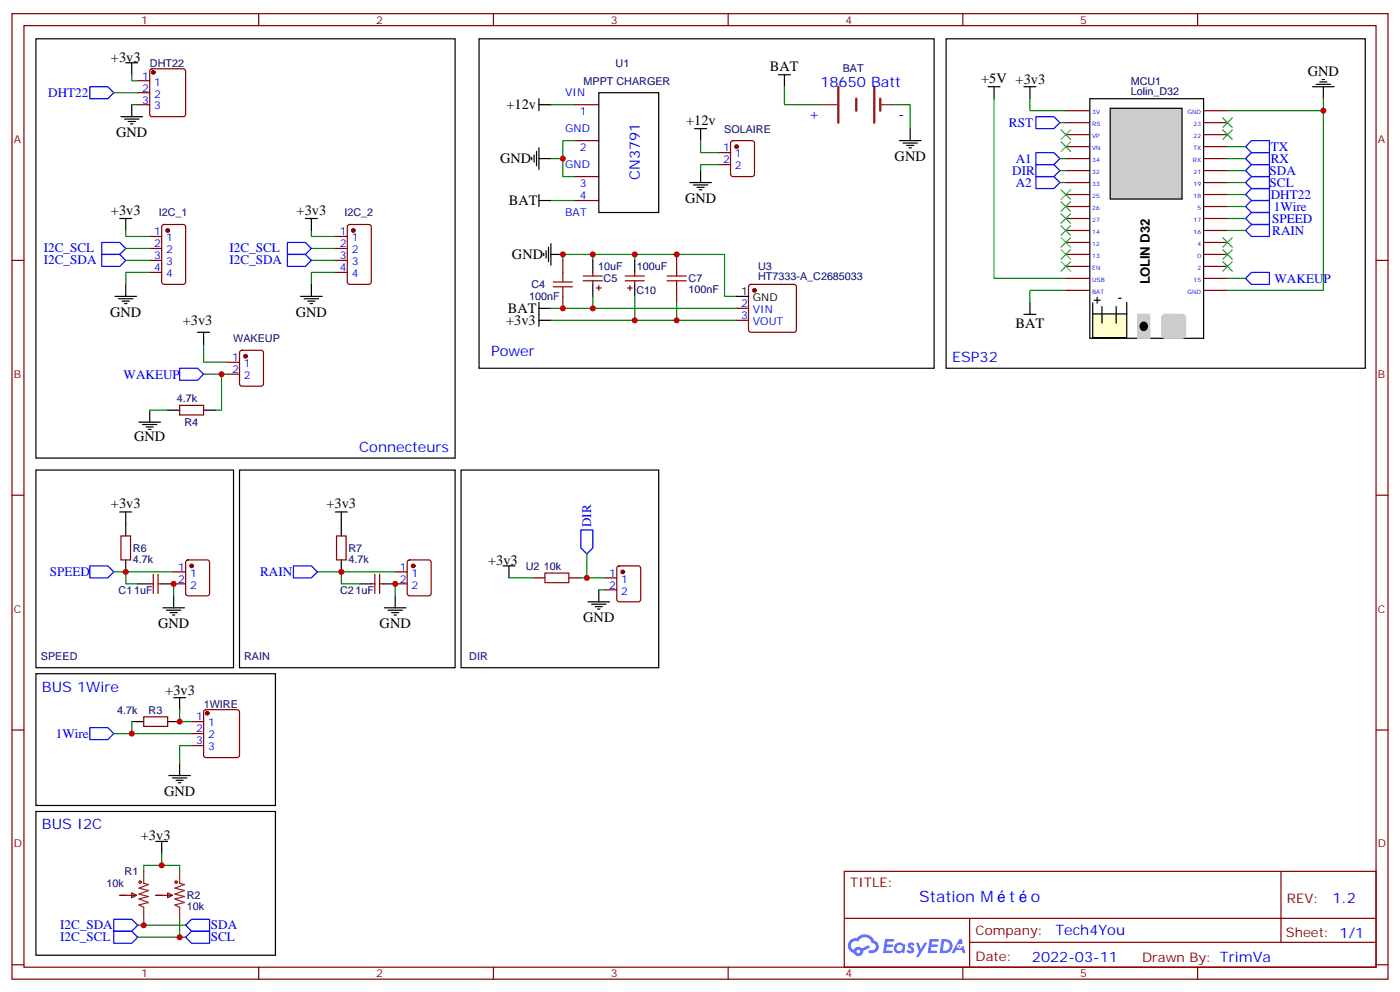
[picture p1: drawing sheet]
<svg xmlns="http://www.w3.org/2000/svg" width="412mm" height="292mm" viewBox="0 0 412 292" stroke-linecap="round" stroke-linejoin="round" font-family="sans-serif">
<g fill="none" stroke="#870000" stroke-width=".35">
<path d="M3.5 4h405.4v284.4h-405.4zM7.1 7.5h398.2v277.3h-398.2zM76.2 4v3.5M145.3 4v3.5M214.5 4v3.5M283.6 4v3.5M352.8 4v3.5M3.5 76.7h3.6M405.3 76.7h3.6M3.5 145.8h3.6M405.3 145.8h3.6M3.5 215h3.6"/>
<path d="M405.3 215h3.6M248.7 256.6h156.6v28.2h-156.6zM377.3 256.6v20.9M248.7 270.5h156.5M285.6 277.5h119.6M285.6 270.5v14.1M3.5 284.1h3.6M76.2 284.8v3.6M145.3 284.8v3.6M214.5 284.8v3.6M283.6 284.8v3.6M352.8 284.8v3.6"/>
<path d="M405.3 284.1h3.6"/>
</g>
<g fill="#5487ff">
<path d="M267.7 277.8a1.22 1.22 0 0 1 1.7 .3l-.4 .5a.47 .47 0 0 0-.3-.4 .47 .47 0 0 0-.5 .2l.1 .2a1.14 1.14 0 0 1 .8 1.8 1.14 1.14 0 0 1-1.9 0l-.2-.2 .5-.5 .7 .4a.29 .29 0 0 0 .3-.3 .29 .29 0 0 0-.2-.3 1.04 1.04 0 0 1-.6-1.7z"/>
<path d="M260.7 276.5h2.4l.3 .2-.2 .5-1.8 .1-.1 .8h1.5l.3 .4-.3 .4h-1.6l-.2 1.1h1.7l.2 .3-.2 .3-2.6 .1z"/>
<path d="M273.8 276.5h2.4l.3 .2-.1 .5-1.8 .1-.2 .8h1.6l.3 .4-.4 .4h-1.6l-.1 1.1h1.7l.2 .3-.2 .3-2.6 .1z"/>
<path d="M282.6 276.5h.7l.3 1.3-.6 .3a.69 .69 0 0 0-1 .3 .69 .69 0 0 0 .4 1 .69 .69 0 0 0 .9-.7l.5-.2 .6 2.2h-.8l-.2-.9h-1.8l-.5 .9h-.8z"/>
<path d="M269.8 277.6h.8l.6 1.8 1.1-1.8h.9l-2.6 4.2h-.8l.9-1.5z"/>
<path d="M277.4 276.5l-.6 4.2h1.3a2.11 2.11 0 0 0 2.5-2.1 2.11 2.11 0 0 0-2.5-2.1zM278.1 277.3a1.39 1.39 0 0 1 1.7 1.4 1.39 1.39 0 0 1-1.8 1.3h-.3z"/>
<path d="M263.7 278.2a1.54 1.54 0 0 0-.1 2.1 1.54 1.54 0 0 0 2.2 .1l.6 .3 .3-2.3-.2-.3h-.4a1.49 1.49 0 0 0-2.4 .1zM264 279.2a.94 .94 0 0 1 1.8 0 .94 .94 0 0 1-1.8 0z"/>
<path d="M250.4 276.9a2.18 2.18 0 0 0 1.1 3.7 1.44 1.44 0 0 0 1.6 .9 1.44 1.44 0 0 0 1.2-1.4l2-1-.5-.8-1.9 1a1.47 1.47 0 0 0-2.4 .4 1.39 1.39 0 0 1-.7-1.9 1.39 1.39 0 0 1 2-.5 2.12 2.12 0 0 1 2.2-1.3 2.12 2.12 0 0 1 1.9 1.7 1.14 1.14 0 0 1 1.1 1.4 1.14 1.14 0 0 1-1.7 .7 .43 .43 0 0 0-.5 .4 .43 .43 0 0 0 .4 .5 1.98 1.98 0 0 0 2.5-1.2 1.98 1.98 0 0 0-1.2-2.6 3.1 3.1 0 0 0-5.3-.6l-.9 .1zM252.3 280.2a.55 .55 0 0 1 1.1 0 .55 .55 0 0 1-1.1 0z"/>
<circle cx="282.6" cy="278.6" r=".26"/>
</g>
<path d="M321 29.1h33.5v70.5h-33.5z" fill="none" stroke="#000" stroke-width=".35"/>
<g fill="#ccc" stroke="#ccc" stroke-width=".35">
<path d="M342.4 93l.9-.4h4.9l.6 .2 .4 .8v5l-.2 .6-.8 .4h-4.9l-.7-.2-.4-.8v-5z"/>
<path d="M335.1 92.6h3.6v7h-3.6z"/>
</g>
<path d="M336.3 95.1a1.14 1.14 0 0 1 1.7 1 1.14 1.14 0 0 1-1.7 1l-.5-1z" fill="#000" stroke="#000" stroke-width=".35"/>
<path d="M321.9 92.4h10v7h-10z" fill="#ffc" stroke="#000" stroke-width=".35"/>
<path d="M321.9 89.2v3.2M324.6 90.3v4.9M328.8 90.3v4.9M331.9 89.1v3.3" fill="none" stroke="#000" stroke-width=".35"/>
<g fill="none" stroke="#870000" stroke-width=".35">
<path d="M314 32.6h7M314 36.1h7M314 39.7h7M354.5 32.6h7.1M354.5 36.1h7.1M354.5 39.7h7.1M314 43.2h7M314 46.7h7M314 50.2h7M314 53.8h7M314 57.3h7M354.5 43.2h7.1"/>
<path d="M354.5 46.7h7.1M354.5 50.2h7.1M354.5 53.8h7.1M354.5 57.3h7.1M314 60.8h7M314 64.3h7M314 67.9h7M314 71.4h7M314 74.9h7M314 78.5h7M354.5 60.8h7.1M354.5 64.3h7.1"/>
<path d="M354.5 67.9h7.1M354.5 71.4h7.1M354.5 74.9h7.1M354.5 78.5h7.1M314 82h7M314 85.5h7M354.5 82h7.1M354.5 85.5h7.1"/>
</g>
<path d="M327 31.9h21.2v26.7h-21.2z" fill="#ccc" stroke="#000" stroke-width=".35"/>
<g fill="none" stroke="#000" stroke-width=".35">
<path d="M10.6 11.4h123.5v123.5h-123.5zM37 18.5h3.6M38.8 18.5v3.5M141.1 11.4h134.1v97h-134.1zM278.7 11.4h123.5v97h-123.5zM35.6 34.4h6.4M36.7 35.1h4.2M37.7 35.8h2.2M38.5 36.5h.7M38.8 30.8v3.6M158.7 30.8h3.6M158.7 29.1v3.5"/>
<path d="M176.4 27.3h17.6v35.3h-17.6zM204.6 37.9h3.5M206.4 37.9v3.5M229.3 22h3.5M231.1 22v3.5M268.1 37.9v3.5M291 25.5h3.6M292.8 25.5v3.6M301.6 25.5h3.6M303.4 25.5v3.6M386.6 25.5h6.4M387.7 24.8h4.2"/>
<path d="M388.8 24.1h2.1M389.5 23.4h.7M389.8 25.5v3.6M156.6 46.4v.7M157.3 45.6v2.2M158 44.6v4.2M158.7 43.5v6.4M158.7 57.3v3.5M158.7 59.1h3.6M158.7 46.7h3.6M203.2 53.8h6.3M204.3 54.5h4.2"/>
<path d="M205.3 55.2h2.1M206 55.9h.7M206.4 50.2v3.6M264.9 41.4h6.4M266 42.1h4.2M267.1 42.8h2.1M267.8 43.5h.7M35.3 64.3h3.5M37 64.3v3.6M90 64.3h3.5M91.7 64.3v3.6M160.2 74.6v.7"/>
<path d="M160.9 73.9v2.1M161.6 72.8v4.2M162.3 74.9h3.5M162.3 71.8v6.3M174.6 76.7v3.5M187 76.7v3.5M33.9 87.3h6.3M34.9 88h4.3M36 88.7h2.1M36.7 89.4h.7M37 83.7v3.6M58.2 97.9h3.5"/>
<path d="M60 97.9v3.5M88.5 87.3h6.4M89.6 88h4.2M90.7 88.7h2.1M91.4 89.4h.7M91.7 83.7v3.6M158.7 89v7.1M158.7 94.3h3.6M158.7 90.8h3.6M174.6 83.7v3.6M187 83.7v3.6M217 87.3h3.5"/>
<path d="M301.6 92.6h3.6M303.4 89v3.6M10.6 138.4h58.2v58.2h-58.2zM40.9 124.3h6.4M42 125h4.2M43 125.7h2.2M43.7 126.4h.7M44.1 120.8v3.5M49.4 120.8h3.5M60 120.8h3.5M70.6 138.4h63.5v58.2h-63.5zM135.8 138.4h58.2v58.2h-58.2z"/>
<path d="M35.3 150.8h3.5M37 150.8v7M98.8 150.8h3.5M100.5 150.8v7M37 164.9v3.5M40.6 171.9h3.5M47.6 171.9h3.6M48 179h6.3M49 179.7h4.3M51.2 175.5v3.5M100.5 164.9v3.5M105.8 171.9h3.6"/>
<path d="M112.9 171.9h3.5M113.2 179h6.4M114.3 179.7h4.2M116.4 175.5v3.5M148.2 166.7h3.5M149.9 166.7v3.5M173.2 177.2h6.4M174.3 177.9h4.2M175.3 178.6h2.1M176 179.4h.7M176.4 173.7v3.5M10.6 198.4h70.5v38.8h-70.5z"/>
<path d="M50.1 180.4h2.1M50.8 181.1h.7M115.4 180.4h2.1M116.1 181.1h.7M38.8 212.5h3.5M49.4 212.5h3.5M51.2 205.5h3.5M52.9 205.5v3.5M10.6 239h70.5v42.3h-70.5zM49.7 228.4h6.4M50.8 229.1h4.2M51.9 229.8h2.1"/>
<path d="M52.6 230.5h.7M52.9 224.9v3.5M45.9 247.8h3.5M47.6 247.8v3.5"/>
</g>
<g fill="none" stroke="#008700" stroke-width=".35">
<path d="M33.5 27.3h7.1M38.8 22v1.8h1.8M38.8 30.8h1.8M162.3 30.8h7M231.1 25.5v5.3h10.6M262.8 30.8h5.3v7.1M292.8 29.1v52.9h21.2M303.4 29.1v3.5h10.6M312.2 36.1h1.8M361.6 32.6h28.2v52.9h-28.2M389.8 29.1v3.5M162.3 46.7h3.5"/>
<path d="M162.3 59.1h7M169.3 41.4h-3.5v10.6h3.5M206.4 41.4v3.5h5.3M211.7 48.5h-5.3v1.7M312.2 46.7h1.8M312.2 50.2h1.8M312.2 53.8h1.8M361.6 43.2h5.3M361.6 46.7h5.3M361.6 50.2h5.3M361.6 53.8h5.3M361.6 57.3h5.3"/>
<path d="M37 67.9v1.7h7.1M37 73.2h7.1M37 76.7h7.1M91.7 67.9v1.7h7.1M91.7 73.2h7.1M91.7 76.7h7.1M165.8 76.7v-1.8h47.6v12.4h3.6M174.6 74.9v1.8M187 74.9v1.8M361.6 60.8h5.3M361.6 64.3h5.3M361.6 67.9h5.3"/>
<path d="M44.1 80.2h-7.1v3.5M98.8 80.2h-7.1v3.5M162.3 90.8h54.7M162.3 94.3h54.7M174.6 87.3v3.5M187 87.3v7M199.3 89v5.3M314 85.5h-10.6v3.5M361.6 82h5.3M60 101.4v5.3h7M60 110.2h7M65.3 110.2v10.6h-1.8"/>
<path d="M44.1 120.8h5.3M33.5 168.4h17.7M37 168.4v3.5h3.6M51.2 171.9v3.6M93.5 168.4h22.9M100.5 168.4v3.5h5.3M116.4 171.9v3.6M149.9 170.2h7.1M171.1 170.2h7.1M172.9 163.1v7.1M176.4 173.7h1.8M33.5 216h22.9"/>
<path d="M38.8 212.5v3.5M52.9 209v3.5h3.5M56.4 219.6h-3.5v5.3M42.3 256.6v-1.8h10.6v1.8M47.6 251.3v3.5M40.6 272.5h14.1M40.6 276h14.1M42.3 270.7v1.8M52.9 270.7v5.3"/>
</g>
<g fill="none" stroke="#00f" stroke-width=".35">
<path d="M26.5 25.5h5.2l1.8 1.8-1.8 1.8h-5.2zM305.2 34.4h5.2l1.8 1.7-1.8 1.8h-5.2zM305.2 48.5h5.2l1.8 1.7-1.8 1.8h-5.2zM305.2 44.9h5.2l1.8 1.8-1.8 1.8h-5.2zM305.2 52h5.2l1.8 1.8-1.8 1.7h-5.2zM366.9 43.2l1.8-1.8h5.2v3.5h-5.2zM366.9 46.7l1.8-1.8h5.2v3.6h-5.2zM366.9 50.2l1.8-1.7h5.2v3.5h-5.2zM366.9 53.8l1.8-1.8h5.2v3.5h-5.2zM366.9 57.3l1.8-1.8h5.2v3.6h-5.2zM30 71.4h5.3l1.7 1.8-1.7 1.7h-5.3zM30 74.9h5.3l1.7 1.8-1.7 1.8h-5.3z"/>
<path d="M84.7 74.9h5.3l1.7 1.8-1.7 1.8h-5.3zM84.7 71.4h5.3l1.7 1.8-1.7 1.7h-5.3zM366.9 60.8l1.8-1.7h5.2v3.5h-5.2zM366.9 67.9l1.8-1.8h5.2v3.5h-5.2zM366.9 64.3l1.8-1.7h5.2v3.5h-5.2zM366.9 82l1.8-1.8h5.2v3.5h-5.2zM52.9 108.4h5.3l1.8 1.8-1.8 1.8h-5.3zM171.1 156.1h3.5v5.3l-1.7 1.7-1.8-1.7zM26.5 166.7h5.2l1.8 1.7-1.8 1.8h-5.2zM86.4 166.7h5.3l1.8 1.7-1.8 1.8h-5.3zM26.5 214.3h5.2l1.8 1.7-1.8 1.8h-5.2zM33.5 270.7h5.3l1.8 1.8-1.8 1.7h-5.3z"/>
<path d="M33.5 274.2h5.3l1.8 1.8-1.8 1.8h-5.3zM54.7 272.5l1.7-1.8h5.3v3.5h-5.3zM54.7 276l1.7-1.8h5.3v3.6h-5.3z"/>
</g>
<g fill="none" stroke="#3c3" stroke-width=".35">
<path d="M312.6 38.2l2.8 2.9M315.4 38.2l-2.8 2.9M360.2 34.7l2.8 2.8M360.2 38.2l2.8 2.9M363 34.7l-2.8 2.8M363 38.2l-2.8 2.9M312.6 41.8l2.8 2.8M312.6 55.9l2.8 2.8M312.6 59.4l2.8 2.8M315.4 41.8l-2.8 2.8M315.4 55.9l-2.8 2.8M315.4 59.4l-2.8 2.8"/>
<path d="M312.6 77l2.8 2.9M312.6 62.9l2.8 2.9M312.6 66.5l2.8 2.8M312.6 70l2.8 2.8M312.6 73.5l2.8 2.8M315.4 77l-2.8 2.9M315.4 62.9l-2.8 2.9M315.4 66.5l-2.8 2.8M315.4 70l-2.8 2.8M315.4 73.5l-2.8 2.8M360.2 70l2.8 2.8M360.2 73.5l2.8 2.8"/>
<path d="M360.2 77l2.8 2.9M363 70l-2.8 2.8M363 73.5l-2.8 2.8M363 77l-2.8 2.9"/>
</g>
<g fill="none" stroke="#870000" stroke-width=".35">
<path d="M40.6 23.8h3.5M40.6 27.3h3.5M40.6 30.8h3.5M44.3 20.5l.5-.3h9.2l.5 .3 .2 .5v12.7l-.3 .5-.4 .2h-9.2l-.5-.3-.2-.4v-12.7zM169.3 30.8h7.1M169.3 41.4h7.1M169.3 52h7.1M169.3 59.1h7.1M211.7 44.9h3.5M211.7 48.5h3.5M215.4 41.6l.5-.2h5.6l.7 .4v9.5l-.4 .6-5.9 .1-.7-.5v-9.4zM44.1 69.6h3.5"/>
<path d="M44.1 73.2h3.5M44.1 76.7h3.5M47.9 66.3l.4-.2h5.7l.6 .4 .1 16.5-.5 .7h-5.9l-.6-.4-.1-16.5zM98.8 69.6h3.5M98.8 73.2h3.5M98.8 76.7h3.5M102.5 66.3l.5-.2h5.7l.6 .4 .1 16.5-.5 .7h-5.9l-.6-.4-.1-16.5zM165.8 76.7v3.5M199.3 74.9v3.6M44.1 80.2h3.5M98.8 80.2h3.5M165.8 87.3v3.5"/>
<path d="M171.8 82.7h5.6M171.8 81.3h5.6M174.6 80.2v1.1M174.6 82.7v1M175.7 84.8h1.4M176.4 84.1v1.4M184.1 82.7h5.7M184.1 81.3h5.7M184.9 84.8h1.4M185.6 84.1v1.4M187 80.2v1.1M187 82.7v1"/>
<path d="M199.3 85.5v3.5M217 90.8h3.5M217 94.3h3.5M220.7 84l.5-.3h12.7l.5 .3 .2 .5v12.7l-.2 .5-.5 .2h-12.7l-.5-.3-.2-.4v-12.7zM52.9 119.4h7.1v2.8h-7.1zM67 106.7h3.6M67 110.2h3.6M70.8 103.4l.5-.2h5.6l.7 .4v9.4l-.5 .7h-5.8l-.7-.4v-9.4zM35.6 157.8h2.9v7.1h-2.9zM99.1 157.8h2.9v7.1h-2.9zM44.1 171.9h1.1M45.2 169.1v5.7"/>
<path d="M46.6 169.1v5.7M46.6 171.9h1M51.2 171.9h3.5M51.2 168.4h3.5M54.9 165.1l.5-.2h5.6l.7 .4v9.5l-.4 .6-5.9 .1-.7-.5v-9.4zM109.4 171.9h1M110.4 169.1v5.7M111.8 171.9h1.1M111.8 169.1v5.7M116.4 171.9h3.5M116.4 168.4h3.5M120.2 165.1l.4-.2h5.7l.6 .4 .1 9.5-.5 .6-5.9 .1-.6-.5-.1-9.4z"/>
<path d="M157 170.2h3.5M167.6 170.2h3.5M178.2 170.2h3.5M178.2 173.7h3.5M181.9 166.9l.5-.2h5.6l.7 .4v9.4l-.4 .7h-5.9l-.7-.4v-9.4zM42.3 211.1h7.1v2.8h-7.1zM56.4 212.5h3.6M56.4 216h3.6M56.4 219.6h3.6M60.2 209.2l.5-.2h9.1l.5 .2 .3 .5v12.7l-.3 .5-.5 .2h-9.1l-.5-.2-.2-.5v-12.7zM35.3 263.7h4.9M38.8 263l1.4 .7-1.4 .7z"/>
<path d="M45.9 263.7h4.9M49.4 263l1.4 .7-1.4 .7z"/>
</g>
<g fill="#870000" stroke="#870000" stroke-width=".35">
<circle cx="45.2" cy="21.3" r=".53"/>
<circle cx="61" cy="210" r=".53"/>
<circle cx="49.4" cy="67.9" r=".53"/>
<circle cx="104.1" cy="67.9" r=".53"/>
<circle cx="183.4" cy="168.4" r=".53"/>
<circle cx="217" cy="43.2" r=".53"/>
<circle cx="56.4" cy="166.7" r=".53"/>
<circle cx="121.7" cy="166.7" r=".53"/>
<circle cx="222.2" cy="85.5" r=".53"/>
<circle cx="72.3" cy="104.9" r=".53"/>
</g>
<path d="M241.7 30.8h4.9M259.3 30.8h3.5M42.3 256.6v3.5l1.4 .4-2.8 1 2.8 .8-2.8 1 2.8 .7-2.8 .7 2.8 1.1-2.8 .7 1.4 .7v3.5M52.9 256.6v3.5l1.4 .4-2.8 1 2.8 .8-2.8 1 2.8 .7-2.8 .7 2.8 1.1-2.8 .7 1.4 .7v3.5" fill="none" stroke="#8c2424" stroke-width=".35"/>
<g fill="none" stroke="#a10000" stroke-width=".35">
<path d="M199.3 78.5v2.8M163 83h5.6M163 84.5h5.6M165.8 80.2v2.8M165.8 84.5v2.8M196.5 81.3h5.6M196.5 82.7h5.6M199.3 82.7v2.8M160.5 168.8h7.1v2.8h-7.1z"/>
<circle cx="41.3" cy="259.8" r=".35"/>
<circle cx="51.9" cy="259.8" r=".35"/>
</g>
<path d="M246.9 25.5v10.6M252.2 29.1v3.5M257.5 25.5v10.6M259.3 29.1v3.5" fill="none" stroke="#8c2424" stroke-width=".71"/>
<g fill="#c00">
<circle cx="389.8" cy="32.6" r=".88"/>
<circle cx="47.6" cy="254.8" r=".88"/>
<circle cx="52.9" cy="276" r=".88"/>
<circle cx="42.3" cy="272.5" r=".88"/>
<circle cx="165.8" cy="46.7" r=".88"/>
<circle cx="187" cy="74.9" r=".88"/>
<circle cx="199.3" cy="74.9" r=".88"/>
<circle cx="174.6" cy="74.9" r=".88"/>
<circle cx="165.8" cy="74.9" r=".88"/>
<circle cx="38.8" cy="216" r=".88"/>
<circle cx="52.9" cy="212.5" r=".88"/>
<circle cx="37" cy="168.4" r=".88"/>
<circle cx="172.9" cy="170.2" r=".88"/>
<circle cx="51.2" cy="171.9" r=".88"/>
<circle cx="100.5" cy="168.4" r=".88"/>
<circle cx="116.4" cy="171.9" r=".88"/>
<circle cx="165.8" cy="90.8" r=".88"/>
<circle cx="174.6" cy="90.8" r=".88"/>
<circle cx="187" cy="94.3" r=".88"/>
<circle cx="199.3" cy="94.3" r=".88"/>
<circle cx="65.3" cy="110.2" r=".88"/>
</g>
<g font-size="4.6" fill="#00f">
<text x="270.8" y="265.6">Station M</text>
<text x="297.3" y="265.6">t</text>
<text x="303.7" y="265.6">o</text>
</g>
<g font-size="4.2">
<text x="32.7" y="18.1">+3v3</text>
<text x="226.8" y="21">BAT</text>
<text x="385.2" y="22.3">GND</text>
<text x="289" y="24.5">+5V +3v3</text>
<text x="149.2" y="32.2">+12v</text>
<text x="34.2" y="40.4">GND</text>
<text x="202.1" y="36.8">+12v</text>
<text x="263.5" y="47.5">GND</text>
<text x="147.3" y="48.1">GND</text>
<text x="201.8" y="59.8">GND</text>
<text x="32.7" y="63.3">+3v3</text>
<text x="87.4" y="63.3">+3v3</text>
<text x="149.9" y="60.5">BAT</text>
<text x="150.8" y="76.3">GND</text>
<text x="32.5" y="93.3">GND</text>
<text x="53.8" y="95.7">+3v3</text>
<text x="87.1" y="93.3">GND</text>
<text x="149.1" y="95.7">+3v3</text>
<text x="149.6" y="92.2">BAT</text>
<text x="299.1" y="96.4">BAT</text>
<text x="39.5" y="130">GND</text>
<text x="32.7" y="149.7">+3v3</text>
<text x="96.2" y="149.7">+3v3</text>
<text x="143.8" y="166.3">+3v3</text>
<text x="46.6" y="185">GND</text>
<text x="111.8" y="185">GND</text>
<text x="171.8" y="183.3">GND</text>
<text x="48.7" y="204.8">+3v3</text>
<text x="48.3" y="234.4">GND</text>
<text x="41.5" y="247.4">+3v3</text>
</g>
<g font-size="4.2" fill="#00f">
<text x="241.7" y="25.5">18650 Batt</text>
<text x="238.1" y="35.1">+</text>
<text x="264.6" y="35.1">-</text>
<text x="188.5" y="53" transform="rotate(-90 188.5 53)">CN3791</text>
<text x="144.6" y="104.9">Power</text>
<text x="280.5" y="106.7">ESP32</text>
<text x="105.8" y="133.1">Connecteurs</text>
<text x="12.3" y="203.7">BUS 1Wire</text>
<text x="12.3" y="244.3">BUS I2C</text>
<text x="392.5" y="265.9">1.2</text>
<text x="310.9" y="275.4">Tech4You</text>
<text x="304" y="283.2">2022-03-11</text>
</g>
<g font-size="3.9" fill="#00f">
<text x="14.2" y="28.5">DHT22</text>
<text x="297.2" y="37.4">RST</text>
<text x="299.2" y="48">A1</text>
<text x="374.3" y="44.4">TX</text>
<text x="374.3" y="48">RX</text>
<text x="298.2" y="51.5">DIR</text>
<text x="374" y="51.5">SDA</text>
<text x="299.2" y="55">A2</text>
<text x="374" y="55.1">SCL</text>
<text x="374.3" y="58.5">DHT22</text>
<text x="374.7" y="65.7">SPEED</text>
<text x="375.2" y="62.1">1Wire</text>
<text x="374.8" y="69.2">RAIN</text>
<text x="12.9" y="74.3">I2C_SCL</text>
<text x="12.9" y="77.9">I2C_SDA</text>
<text x="67.6" y="77.9">I2C_SDA</text>
<text x="67.6" y="74.3">I2C_SCL</text>
<text x="375.4" y="83.3">WAKEUP</text>
<text x="36.4" y="111.5">WAKEUP</text>
<text x="174.1" y="155.3" transform="rotate(-90 174.1 155.3)">DIR</text>
<text x="14.7" y="169.6">SPEED</text>
<text x="76.6" y="169.6">RAIN</text>
<text x="16.4" y="217.2">1Wire</text>
<text x="17.7" y="273.7">I2C_SDA</text>
<text x="62.1" y="273.7">SDA</text>
<text x="17.7" y="277.2">I2C_SCL</text>
<text x="62.1" y="277.3">SCL</text>
</g>
<g font-size="3.9">
<text x="338.7" y="83.7" transform="rotate(-90 338.7 83.7)">LOLIN D32</text>
<text x="322.1" y="89.4">+</text>
<text x="329.3" y="89">-</text>
</g>
<g font-size="3.9" fill="#800">
<text x="250.5" y="261.2">TITLE:</text>
<text x="379.1" y="265.9">REV:</text>
<text x="287.4" y="275.4">Company:</text>
<text x="378.7" y="276">Sheet: 1/1</text>
<text x="287.4" y="283.1">Date:</text>
<text x="336.4" y="283.2">Drawn By: TrimVa</text>
</g>
<g font-size="3.2" fill="#800">
<text x="41.6" y="7">1</text>
<text x="110.8" y="7">2</text>
<text x="179.9" y="7">3</text>
<text x="249.1" y="7">4</text>
<text x="318.2" y="7">5</text>
<text x="4.1" y="42.1">A</text>
<text x="405.9" y="42.1">A</text>
<text x="4.1" y="111.3">B</text>
<text x="405.9" y="111.3">B</text>
<text x="4.1" y="180.4">C</text>
<text x="405.9" y="180.4">C</text>
<text x="4.1" y="249.6">D</text>
<text x="405.9" y="249.6">D</text>
<text x="41.6" y="287.8">1</text>
<text x="110.8" y="287.8">2</text>
<text x="179.9" y="287.8">3</text>
<text x="249.1" y="287.8">4</text>
<text x="318.2" y="287.8">5</text>
</g>
<g font-size="3.2" fill="#00f">
<text x="41.9" y="23.4">1</text>
<text x="41.9" y="27">2</text>
<text x="45.4" y="25.2">1</text>
<text x="45.4" y="28.7">2</text>
<text x="166.5" y="28.4">VIN</text>
<text x="41.9" y="30.5">3</text>
<text x="45.4" y="32.2">3</text>
<text x="170.8" y="34">1</text>
<text x="166.5" y="38.9">GND</text>
<text x="170.8" y="44.6">2</text>
<text x="213" y="44.6">1</text>
<text x="216.5" y="46.4">1</text>
<text x="166.5" y="49.5">GND</text>
<text x="213" y="48.1">2</text>
<text x="216.5" y="49.9">2</text>
<text x="170.8" y="55.2">3</text>
<text x="170.8" y="58.7">4</text>
<text x="166.5" y="63.6">BAT</text>
<text x="45.4" y="69.3">1</text>
<text x="48.9" y="71">1</text>
<text x="100.1" y="69.3">1</text>
<text x="103.6" y="71">1</text>
<text x="45.4" y="72.8">2</text>
<text x="45.4" y="76.3">3</text>
<text x="48.9" y="74.6">2</text>
<text x="100.1" y="72.8">2</text>
<text x="100.1" y="76.3">3</text>
<text x="103.6" y="74.6">2</text>
<text x="45.4" y="79.9">4</text>
<text x="48.9" y="78.1">3</text>
<text x="48.9" y="81.6">4</text>
<text x="100.1" y="79.9">4</text>
<text x="103.6" y="78.1">3</text>
<text x="103.6" y="81.6">4</text>
<text x="218.3" y="90.5">2</text>
<text x="218.3" y="94">3</text>
<text x="221.8" y="92.2">VIN</text>
<text x="221.8" y="95.7">VOUT</text>
<text x="68.4" y="106.3">1</text>
<text x="68.4" y="109.9">2</text>
<text x="71.9" y="108.1">1</text>
<text x="71.9" y="111.6">2</text>
<text x="52.5" y="168.1">1</text>
<text x="52.5" y="171.6">2</text>
<text x="56" y="169.8">1</text>
<text x="56" y="173.4">2</text>
<text x="117.8" y="168.1">1</text>
<text x="117.8" y="171.6">2</text>
<text x="121.2" y="169.8">1</text>
<text x="121.2" y="173.4">2</text>
<text x="179.5" y="169.8">1</text>
<text x="179.5" y="173.4">2</text>
<text x="183" y="171.6">1</text>
<text x="183" y="175.1">2</text>
<text x="57.8" y="212.2">1</text>
<text x="57.8" y="215.7">2</text>
<text x="61.3" y="213.9">1</text>
<text x="57.8" y="219.2">3</text>
<text x="61.3" y="217.5">2</text>
<text x="61.3" y="221">3</text>
</g>
<g font-size="3.2" fill="#000080">
<text x="44.2" y="19.6">DHT22</text>
<text x="181.3" y="19.6">U1</text>
<text x="248.2" y="21.3">BAT</text>
<text x="171.9" y="24.9">MPPT CHARGER</text>
<text x="333.1" y="28">Lolin_D32</text>
<text x="333.1" y="25.1">MCU1</text>
<text x="213.3" y="39">SOLAIRE</text>
<text x="46.8" y="63.7">I2C_1</text>
<text x="101.4" y="63.7">I2C_2</text>
<text x="176.2" y="79.6">10uF</text>
<text x="177.8" y="83.2">C5</text>
<text x="187.6" y="79.6">100uF</text>
<text x="202.8" y="83.1">C7</text>
<text x="223.3" y="82.6">HT7333-A_C2685033</text>
<text x="223.3" y="79.4">U3</text>
<text x="155.8" y="88.4">100nF</text>
<text x="156.6" y="84.9">C4</text>
<text x="187.5" y="86.6">C10</text>
<text x="202.8" y="86.3">100nF</text>
<text x="68.7" y="100.8">WAKEUP</text>
<text x="52.1" y="118.4">4.7k</text>
<text x="54.3" y="125.5">R4</text>
<text x="39.2" y="165.7">4.7k</text>
<text x="39.2" y="162.5">R6</text>
<text x="102.7" y="165.7">4.7k</text>
<text x="102.7" y="162.5">R7</text>
<text x="154.9" y="167.8">U2</text>
<text x="160.2" y="167.8">10k</text>
<text x="34.9" y="174.9">C11uF</text>
<text x="100.2" y="174.9">C21uF</text>
<text x="12.1" y="194.3">SPEED</text>
<text x="71.9" y="194.3">RAIN</text>
<text x="138.2" y="194.3">DIR</text>
<text x="60" y="208.4">1WIRE</text>
<text x="34.6" y="210.1">4.7k</text>
<text x="43.8" y="210.1">R3</text>
<text x="36.7" y="257.7">R1</text>
<text x="31.4" y="261.3">10k</text>
<text x="55" y="268">10k</text>
<text x="55" y="264.8">R2</text>
</g>
<g font-size="3.2">
<text x="218.3" y="86.9">1</text>
<text x="221.8" y="88.7">GND</text>
</g>
<g font-size="1.8" fill="#00f">
<text x="321.7" y="33.7">3V</text>
<text x="349.8" y="33.7">GND</text>
<text x="321.7" y="37.2">RS</text>
<text x="321.7" y="40.7">VP</text>
<text x="351.6" y="37.2">23</text>
<text x="351.6" y="40.7">22</text>
<text x="321.7" y="44.2">VN</text>
<text x="321.7" y="47.8">34</text>
<text x="351.4" y="47.8">RX</text>
<text x="351.5" y="44.2">TX</text>
<text x="321.7" y="51.3">32</text>
<text x="351.6" y="51.3">21</text>
<text x="321.7" y="54.8">33</text>
<text x="321.7" y="58.3">25</text>
<text x="351.6" y="54.8">19</text>
<text x="351.6" y="58.3">18</text>
<text x="321.7" y="61.9">26</text>
<text x="321.7" y="65.4">27</text>
<text x="351.6" y="65.4">17</text>
<text x="352.7" y="61.9">5</text>
<text x="321.7" y="68.9">14</text>
<text x="351.6" y="68.9">16</text>
<text x="321.7" y="72.5">12</text>
<text x="321.7" y="76">13</text>
<text x="352.7" y="72.5">4</text>
<text x="352.7" y="76">0</text>
<text x="321.7" y="79.5">EN</text>
<text x="321.7" y="83">USB</text>
<text x="351.6" y="83">15</text>
<text x="352.7" y="79.5">2</text>
<text x="321.7" y="86.6">BAT</text>
<text x="349.8" y="86.6">GND</text>
</g>
</svg>
